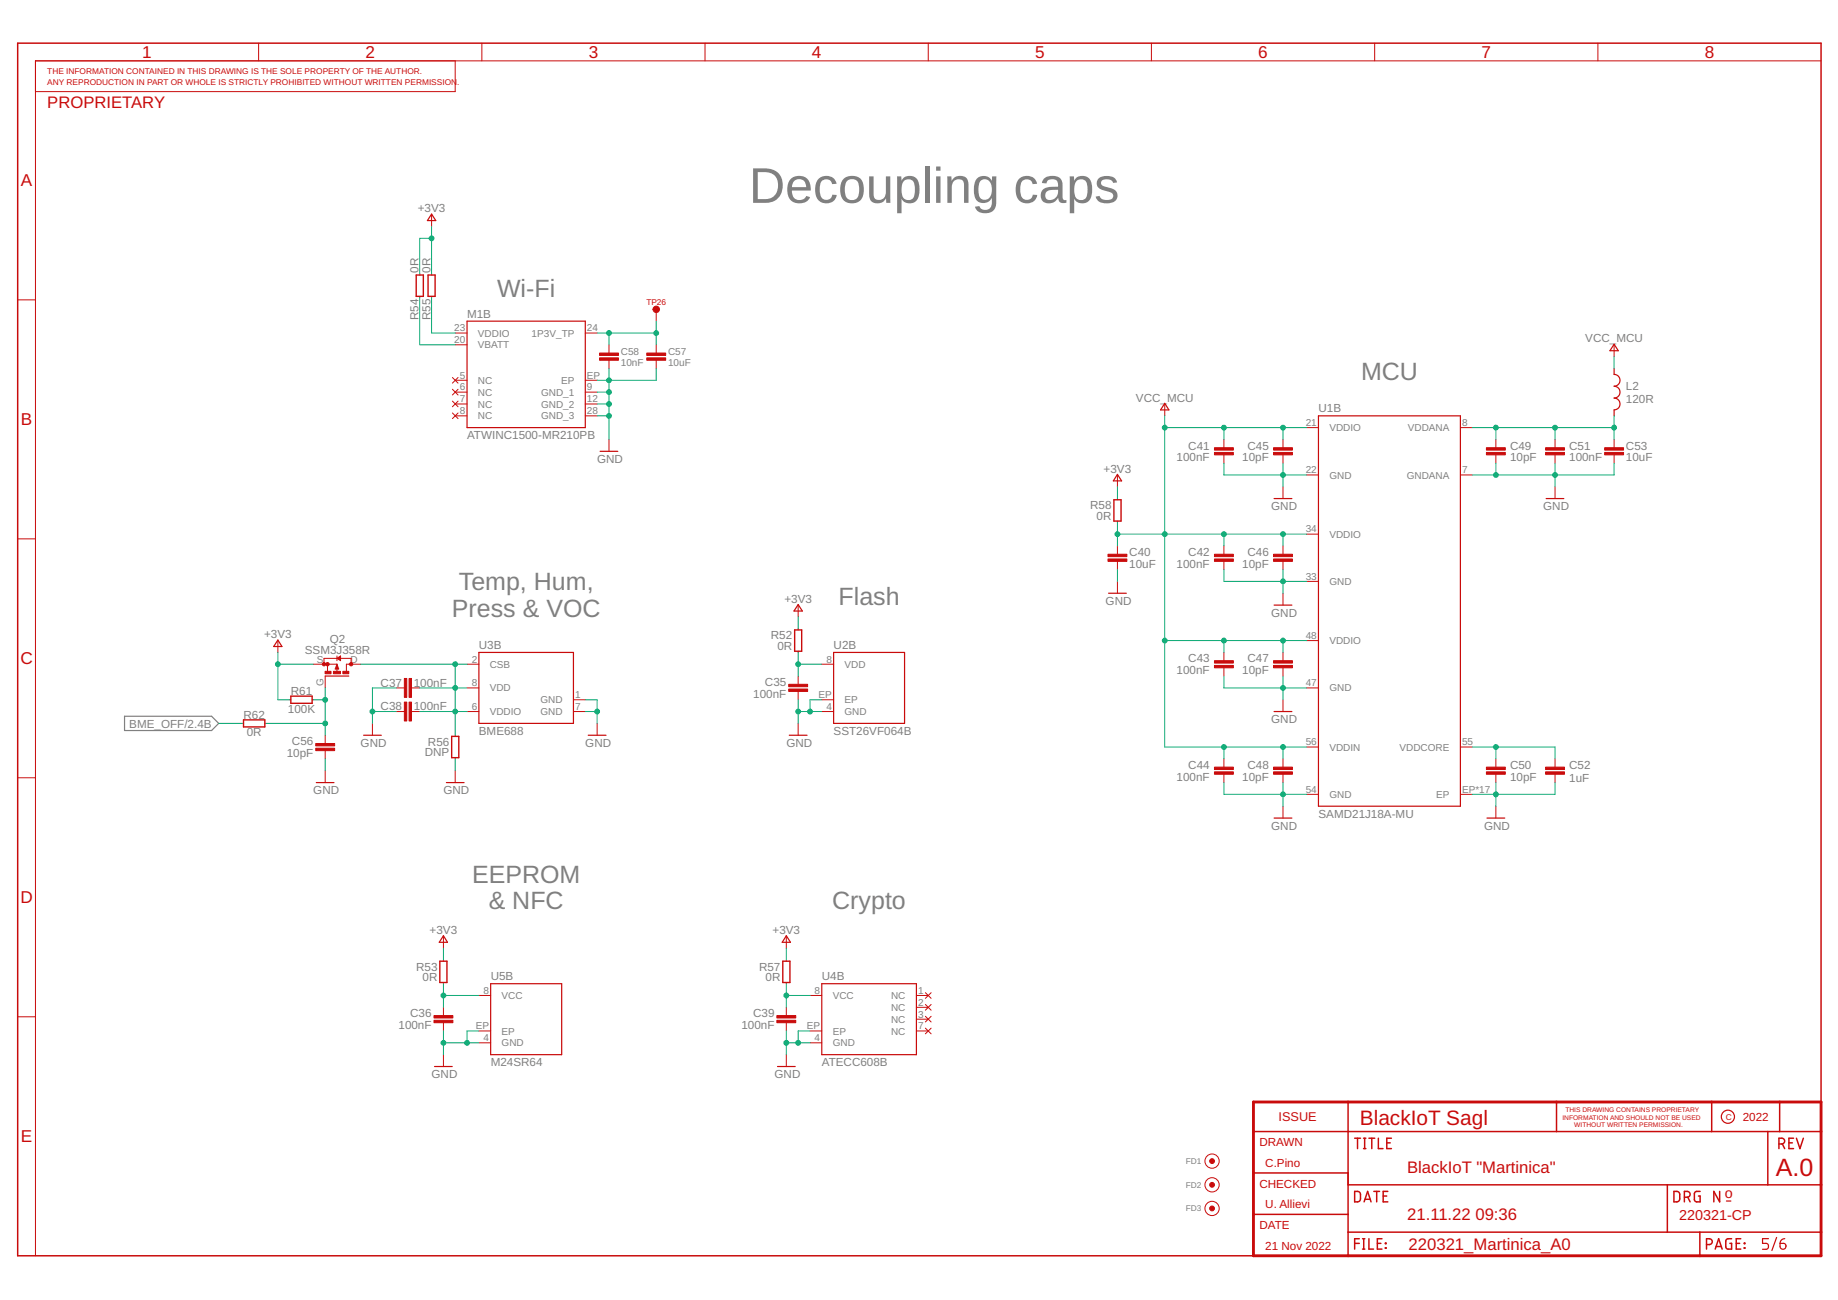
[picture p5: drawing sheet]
<svg xmlns="http://www.w3.org/2000/svg" width="420mm" height="297mm" viewBox="0 0 420 297" stroke-linecap="round" stroke-linejoin="round" font-family="sans-serif">
<path d="M28.5 163.7h19.9l1.6 1.6-1.6 1.6h-19.9z" fill="none" stroke="#808080" stroke-width=".28"/>
<g fill="none" stroke="#c90b0b" stroke-width=".28">
<path d="M98.7 48.9l.9 1.5h-1.9zM106.8 73.4h27v24.3h-27zM369 78.7l.9 1.4h-1.9zM266.3 92.2l.9 1.5h-1.9zM301.4 95h32.4v89.2h-32.4zM369 84.2v1.4a1.34 1.34 0 0 1 1.3 1.3 1.34 1.34 0 0 1-1.3 1.3 1.35 1.35 0 0 1 1.3 1.4 1.35 1.35 0 0 1-1.3 1.4 1.35 1.35 0 0 1 1.3 1.3 1.35 1.35 0 0 1-1.3 1.4v1.3M137.2 103.1h4M255.4 108.4l1 1.5h-1.9zM291.3 113.9h4M353.4 113.9h4.1M182.5 138.1l.9 1.5h-1.9zM253.4 135.6h4.1"/>
<path d="M291.3 138.3h4M63.5 146.2l1 1.5h-1.9zM74.3 154.5h5.4M77 152.2l.2 .5h-.3l.1-.4M77.3 150.4l.4-.2v.5zM109.5 149.1h21.6v16.2h-21.6zM190.6 149.1h16.2v16.2h-16.2zM72.3 178.8h4M83.1 168h4.1M102 178.8h4.1M134.5 168h4M180.4 168h4.1"/>
<path d="M291.3 162.6h4M291.3 186.9h4M339.9 186.9h4.1M101.4 213.8l.9 1.5h-1.9zM179.7 213.8l1 1.5h-1.9zM112.2 224.8h16.2v16.2h-16.2zM187.9 224.8h21.6v16.2h-21.6zM99.3 243.7h4.1M177.7 243.7h4.1M394.7 274.4h1M404.3 283h-1.4v1.1h.8a.69 .69 0 0 1 .6 .7 .69 .69 0 0 1-.6 .7h-.8M406.1 282.7l-1.1 3"/>
<path d="M406.9 284.1h.8a.68 .68 0 0 1 .6 .7 .68 .68 0 0 1-.7 .7 .68 .68 0 0 1-.7-.7zM408 283l-.8 .3-.3 .8"/>
<circle cx="395" cy="255.2" r="1.5"/>
</g>
<g fill="none" stroke="#c90b0b" stroke-width=".23">
<path d="M59.1 9.9v4M104.1 13.9v7h-96M110.2 9.9v4M161.2 9.9v4M212.2 9.9v4M263.2 9.9v4M314.2 9.9v4M365.3 9.9v4M416.3 13.9h-408.2v273M98.7 49v2.8M4 68.5h4.1M95.9 62.6v.2"/>
<path d="M95.9 67.7v.3M98.7 62.6v.2M98.7 67.7v.3M104.1 78.8h2.7M104.1 76.1h2.7M133.8 76.1h2.7M139.2 78.8v1.9M150 70.7v2.7M150 78.8v1.9M369 78.8v2.7M103.4 94.4l1.3 1.3M103.4 91.7l1.3 1.2"/>
<path d="M103.4 88.9l1.3 1.4M103.4 86.3l1.3 1.2M104.1 92.3h2.7M104.1 89.6h2.7M104.1 95h2.7M104.1 86.9h2.7M104.7 94.4l-1.3 1.3M104.7 91.7l-1.3 1.2M104.7 88.9l-1.3 1.4M104.7 86.3l-1.3 1.2M133.8 92.3h2.7M133.8 89.6h2.7"/>
<path d="M133.8 95h2.7M133.8 86.9h2.7M139.2 82.3v1.9M150 82.3v1.9M266.3 92.3v2.7M298.7 97.7h2.7M333.8 97.7h2.7M139.2 100.4v2.7M255.4 108.5v2.7M255.4 113.9v.3M255.4 119.1v.2M279.8 100.4v1.9"/>
<path d="M279.8 103.9v1.9M293.3 100.4v1.9M293.3 103.9v1.9M293.3 111.2v2.7M298.7 108.5h2.7M333.8 108.5h2.7M341.9 100.4v1.9M341.9 103.9v1.9M355.5 100.4v1.9M355.5 103.9v1.9M355.5 111.2v2.7M369 100.4v1.9"/>
<path d="M369 103.9v1.9M4 123.1h4.1M182.5 138.3v2.7M255.4 124.7v1.9M255.4 128.2v2M255.4 132.8v2.8M279.8 124.7v1.9M279.8 128.2v2M293.3 124.7v1.9M293.3 128.2v2M293.3 135.6v2.7M298.7 122h2.7"/>
<path d="M298.7 132.8h2.7M63.5 146.4v2.7M66.2 159.9h.3M71.4 159.9h.2M71.6 151.8h5.4M74.1 151.8v-1.4h6.2v1.4M74.3 154.5v2.7M74.9 151.8v1.6M77 151.8l.4 1.1h-.8zM77 149.9v1.1M77 151.8v1.6M77 150.4l.9-.5v1.1z"/>
<path d="M82.4 151.8h-3.2v1.6M90.6 157.2h1.8M94.1 157.2h1.8M106.8 157.2h2.7M106.8 151.8h2.7M131.1 159.9h2.7M182.5 143.7v.2M182.5 148.8v.3M182.5 154.5v1.9M182.5 158v1.9M187.9 159.9h2.7M187.9 151.8h2.7"/>
<path d="M279.8 149.1v1.9M279.8 152.6v1.9M293.3 149.1v1.9M293.3 152.6v1.9M293.3 159.9v2.7M298.7 146.4h2.7M298.7 157.2h2.7M4 177.7h4.1M55.4 165.3h.3M60.5 165.3h.3M74.3 168v1.9M74.3 171.5v1.9"/>
<path d="M74.3 176.1v2.7M85.1 165.3v2.7M90.6 162.6h1.8M94.1 162.6h1.8M104.1 168v.3M104.1 173.1v.3M104.1 176.1v2.7M106.8 162.6h2.7M131.1 162.6h2.7M136.5 165.3v2.7M182.5 165.3v2.7M187.9 162.6h2.7"/>
<path d="M279.8 173.4v1.9M279.8 176.9v1.9M293.3 173.4v1.9M293.3 176.9v1.9M298.7 170.7h2.7M333.8 170.7h2.7M341.9 173.4v1.9M341.9 176.9v1.9M355.5 173.4v1.9M355.5 176.9v1.9M293.3 184.2v2.7M298.7 181.5h2.7"/>
<path d="M333.8 181.5h2.7M341.9 184.2v2.7M101.4 214v2.7M101.4 219.4v.2M179.7 214v2.7M179.7 219.4v.2M4 232.3h4.1M101.4 224.5v.3M101.4 230.2v1.9M101.4 233.7v1.9M109.5 238.3h2.7M109.5 227.5h2.7"/>
<path d="M109.5 235.6h2.7M179.7 224.5v.3M179.7 230.2v1.9M179.7 233.7v1.9M185.2 238.3h2.7M185.2 227.5h2.7M185.2 235.6h2.7M209.5 227.5h2.7M209.5 235.6h2.7M209.5 232.9h2.7M209.5 230.2h2.7M211.5 232.2l1.4 1.3"/>
<path d="M211.5 229.5l1.4 1.3M211.5 226.8l1.4 1.3M211.5 234.9l1.4 1.3M212.9 232.2l-1.4 1.3M212.9 229.5l-1.4 1.3M212.9 226.8l-1.4 1.3M212.9 234.9l-1.4 1.3M101.4 241v2.7M179.7 241v2.7M416.3 265.3v21.6h-101.4"/>
<circle cx="277.1" cy="265.3" r="1.63"/>
<circle cx="277.1" cy="276.1" r="1.63"/>
<circle cx="277.1" cy="270.7" r="1.63"/>
</g>
<g fill="#c90b0b" stroke="#c90b0b" stroke-width=".23">
<path d="M353.3 176.4h4.3v.5h-4.3z"/>
<path d="M353.3 175.3h4.3v.5h-4.3z"/>
<path d="M277.6 103.4h4.3v.5h-4.3z"/>
<path d="M277.6 102.3h4.3v.5h-4.3z"/>
<path d="M277.6 127.7h4.3v.6h-4.3z"/>
<path d="M277.6 126.6h4.3v.6h-4.3z"/>
<path d="M353.3 103.4h4.3v.5h-4.3z"/>
<path d="M353.3 102.3h4.3v.5h-4.3z"/>
<path d="M277.6 152h4.3v.6h-4.3z"/>
<path d="M277.6 151h4.3v.5h-4.3z"/>
<path d="M339.8 103.4h4.3v.5h-4.3z"/>
<path d="M339.8 102.3h4.3v.5h-4.3z"/>
<path d="M339.8 176.4h4.3v.5h-4.3z"/>
<path d="M339.8 175.3h4.3v.5h-4.3z"/>
<path d="M291.1 103.4h4.3v.5h-4.3z"/>
<path d="M291.1 102.3h4.3v.5h-4.3z"/>
<path d="M291.1 127.7h4.3v.6h-4.3z"/>
<path d="M291.1 126.6h4.3v.6h-4.3z"/>
<path d="M291.1 152h4.3v.6h-4.3z"/>
<path d="M291.1 151h4.3v.5h-4.3z"/>
<path d="M366.8 103.4h4.3v.5h-4.3z"/>
<path d="M366.8 102.3h4.3v.5h-4.3z"/>
<path d="M277.6 176.4h4.3v.5h-4.3z"/>
<path d="M277.6 175.3h4.3v.5h-4.3z"/>
<path d="M291.1 176.4h4.3v.5h-4.3z"/>
<path d="M291.1 175.3h4.3v.5h-4.3z"/>
<path d="M180.3 157.4h4.3v.6h-4.3z"/>
<path d="M180.3 156.4h4.3v.5h-4.3z"/>
<path d="M93.5 155h.6v4.3h-.6z"/>
<path d="M92.4 155h.6v4.3h-.6z"/>
<path d="M93.5 160.4h.6v4.3h-.6z"/>
<path d="M92.4 160.4h.6v4.3h-.6z"/>
<path d="M99.2 233.1h4.3v.6h-4.3z"/>
<path d="M99.2 232.1h4.3v.5h-4.3z"/>
<path d="M253.3 127.7h4.3v.6h-4.3z"/>
<path d="M253.3 126.6h4.3v.6h-4.3z"/>
<path d="M177.6 233.1h4.3v.6h-4.3z"/>
<path d="M177.6 232.1h4.3v.5h-4.3z"/>
<path d="M78.4 153.4h1.3v.5h-1.3z"/>
<path d="M74.3 153.4h1.4v.5h-1.4z"/>
<path d="M76.2 153.4h1.6v.5h-1.6z"/>
<path d="M72.2 171h4.3v.5h-4.3z"/>
<path d="M72.2 169.9h4.3v.5h-4.3z"/>
<path d="M147.8 81.8h4.4v.5h-4.4z"/>
<path d="M147.8 80.7h4.4v.5h-4.4z"/>
<path d="M137.1 81.8h4.3v.5h-4.3z"/>
<path d="M137.1 80.7h4.3v.5h-4.3z"/>
</g>
<g fill="none" stroke="#c90b0b" stroke-width=".34">
<path d="M4 9.9h412.3v277h-412.3zM286.5 258.6h129.8M308.2 251.8v35.1M355.8 251.8v6.8M391.3 251.8v6.8M404.1 258.6v12.1M406.8 251.8v6.8M286.5 268h21.7M286.5 277.5h21.7M308.2 270.7h108.1M309.7 272.2a1.18 1.18 0 0 1 1.2 .3l.1 .4-.1 1.4a1.18 1.18 0 0 1-1.2 .3zM309.7 260.1h1.3"/>
<path d="M310.3 260.1v2.3M311.7 260.1h.5M311.7 262.4h.5M311.8 274.6l.8-2.4 .8 2.4M312 260.1v2.3M312 274h1.2M312.9 260.1h1.4M313.6 260.1v2.3M314 272.2h1.4M314.7 272.2v2.4M315.1 260.1v2.3h1M316.2 273.3h.8"/>
<path d="M317 261.1h.8M317.2 272.2h-1v2.4h1M318.1 260.1h-1.1v2.3h1.1M381.1 270.7v10.8M382.7 272.2a1.18 1.18 0 0 1 1.2 .3l.1 .4-.1 1.4a1.18 1.18 0 0 1-1.2 .3zM385 273.6h.7a.67 .67 0 0 0 .7-.7 .67 .67 0 0 0-.7-.7h-.7v2.4M385.8 273.6l.6 1M388.6 272.2l-1 .1-.2 .3-.1 1.5 .2 .4 1.1 .1v-1.3h-.3M393.1 272.2v2.4l-1.3-2.4v2.4M406.7 261.4h.6a.66 .66 0 0 0 .7-.7 .66 .66 0 0 0-.7-.6h-.6v2.3M407.4 261.4l.6 1M408.9 261.1h.8"/>
<path d="M410 260.1h-1.1v2.3h1.1M410.7 260.1l.8 2.3 .7-2.3M308.2 281.5h108.1M309.7 284.1h1M310.7 283h-1v2.4M311.5 283h.5M311.5 285.4h.5M311.7 283v2.4M312.9 283v2.4h1.1M314.9 284.1h.8M315.9 283h-1v2.4h1M316.7 284l.1 .2z"/>
<path d="M316.7 285.1l.1 .1zM388.6 281.5v5.4M390.1 284.4a1.16 1.16 0 0 0 1.2-.3l.1-.4-.1-.4a1.16 1.16 0 0 0-1.2-.3v2.4M392.1 285.4l.8-2.4 .8 2.4M392.3 284.8h1.2M395.8 283l-1 .1-.3 .3v1.5l.2 .4 1.1 .1v-1.3h-.4M396.9 284.1h.8M397.9 283h-1v2.4h1M398.7 285.1l.2 .1zM398.7 284l.2 .2z"/>
</g>
<path d="M286.5 251.8h129.8v35.1h-129.8z" fill="none" stroke="#c90b0b" stroke-width=".66"/>
<path d="M95.1 62.8h1.7v4.9h-1.7zM97.9 62.8h1.6v4.9h-1.6zM254.6 114.2h1.7v4.9h-1.7zM66.5 159.1h4.9v1.6h-4.9zM181.7 143.9h1.6v4.9h-1.6zM55.7 164.5h4.8v1.6h-4.8zM103.3 168.3h1.6v4.8h-1.6zM100.5 219.6h1.7v4.9h-1.7zM178.9 219.6h1.7v4.9h-1.7z" fill="none" stroke="#c90b0b" stroke-width=".32"/>
<g fill="#c90b0b" stroke="#c90b0b" stroke-width=".23">
<path d="M149.6 70.1a.74 .74 0 0 1 1.1 .3 .74 .74 0 0 1-.5 1 .74 .74 0 0 1-.9-.7h.8h-.8z" fill-rule="evenodd"/>
<circle cx="277.1" cy="270.7" r=".55"/>
<circle cx="277.1" cy="265.3" r=".55"/>
<circle cx="277.1" cy="276.1" r=".55"/>
<circle cx="74.1" cy="151.8" r=".38"/>
<circle cx="74.9" cy="151.8" r=".38"/>
<circle cx="80.3" cy="151.8" r=".38"/>
</g>
<g fill="none" stroke="#0dab76" stroke-width=".23">
<path d="M98.7 54.5h-2.8v8.1M98.7 51.8v10.8M95.9 68v10.8h8.2M98.7 68v8.1h5.4M136.5 76.1h13.5M139.2 76.1v2.7M150 73.4v5.4M136.5 89.6h2.7M136.5 92.3h2.7M136.5 95h2.7M139.2 84.2v16.2M150 84.2v2.7h-13.5"/>
<path d="M266.3 95v75.7h32.4M266.3 97.7h32.4M279.8 97.7v2.7M293.3 97.7v2.7M336.5 97.7h32.5M341.9 97.7v2.7M355.5 97.7v2.7M369 81.5v2.7M369 95v5.4M255.4 111.2v2.7M255.4 119.3v5.4M279.8 105.8v2.7h18.9"/>
<path d="M293.3 105.8v5.4M341.9 105.8v2.7M355.5 105.8v5.4M369 105.8v2.7h-32.5M255.4 130.2v2.6M255.4 122h43.3M279.8 122v2.7M279.8 130.2v2.6h18.9M293.3 122v2.7M293.3 130.2v5.4M63.5 149.1v10.8h2.7M63.5 151.8h8.1"/>
<path d="M71.6 159.9h2.7M74.3 157.2v10.8M82.4 151.8h24.4M90.6 157.2h-5.5v8.1M95.9 157.2h10.9M104.1 151.8v16.2M133.8 159.9h2.7v5.4M182.5 141v2.7M182.5 149.1v5.4M182.5 159.9v5.4M182.5 151.8h5.4M187.9 159.9h-2.7v2.7"/>
<path d="M266.3 146.4h32.4M279.8 146.4v2.7M279.8 154.5v2.7h18.9M293.3 146.4v2.7M293.3 154.5v5.4M50 165.3h5.4M60.8 165.3h13.5M74.3 173.4v2.7M85.1 162.6h5.5M95.9 162.6h10.9M104.1 173.4v2.7M133.8 162.6h2.7"/>
<path d="M182.5 162.6h5.4M279.8 178.8v2.7h18.9M279.8 170.7v2.7M293.3 170.7v2.7M293.3 178.8v5.4M336.5 170.7h19v2.7M341.9 170.7v2.7M341.9 178.8v5.4M355.5 178.8v2.7h-19M101.4 216.7v2.7M179.7 216.7v2.7M101.4 224.8v5.4"/>
<path d="M101.4 235.6v5.4M101.4 238.3h8.1M101.4 227.5h8.1M109.5 235.6h-2.7v2.7M179.7 238.3h5.5M179.7 224.8v5.4M179.7 235.6v5.4M179.7 227.5h5.5M185.2 235.6h-2.7v2.7"/>
</g>
<g fill="#0dab76" stroke="#0dab76" stroke-width=".23">
<circle cx="293.3" cy="181.5" r=".55"/>
<circle cx="341.9" cy="181.5" r=".55"/>
<circle cx="293.3" cy="108.5" r=".55"/>
<circle cx="293.3" cy="132.8" r=".55"/>
<circle cx="293.3" cy="157.2" r=".55"/>
<circle cx="355.5" cy="108.5" r=".55"/>
<circle cx="341.9" cy="108.5" r=".55"/>
<circle cx="182.5" cy="162.6" r=".55"/>
<circle cx="185.2" cy="162.6" r=".55"/>
<circle cx="85.1" cy="162.6" r=".55"/>
<circle cx="136.5" cy="162.6" r=".55"/>
<circle cx="101.4" cy="238.3" r=".55"/>
<circle cx="106.8" cy="238.3" r=".55"/>
<circle cx="179.7" cy="238.3" r=".55"/>
<circle cx="182.5" cy="238.3" r=".55"/>
<circle cx="139.2" cy="89.6" r=".55"/>
<circle cx="139.2" cy="92.3" r=".55"/>
<circle cx="139.2" cy="95" r=".55"/>
<circle cx="139.2" cy="86.9" r=".55"/>
<circle cx="341.9" cy="170.7" r=".55"/>
<circle cx="341.9" cy="97.7" r=".55"/>
<circle cx="355.5" cy="97.7" r=".55"/>
<circle cx="369" cy="97.7" r=".55"/>
<circle cx="293.3" cy="97.7" r=".55"/>
<circle cx="279.8" cy="97.7" r=".55"/>
<circle cx="293.3" cy="122" r=".55"/>
<circle cx="279.8" cy="122" r=".55"/>
<circle cx="266.3" cy="97.7" r=".55"/>
<circle cx="293.3" cy="146.4" r=".55"/>
<circle cx="279.8" cy="146.4" r=".55"/>
<circle cx="266.3" cy="122" r=".55"/>
<circle cx="293.3" cy="170.7" r=".55"/>
<circle cx="279.8" cy="170.7" r=".55"/>
<circle cx="266.3" cy="146.4" r=".55"/>
<circle cx="255.4" cy="122" r=".55"/>
<circle cx="98.7" cy="54.5" r=".55"/>
<circle cx="63.5" cy="151.8" r=".55"/>
<circle cx="179.7" cy="227.5" r=".55"/>
<circle cx="101.4" cy="227.5" r=".55"/>
<circle cx="182.5" cy="151.8" r=".55"/>
<circle cx="104.1" cy="157.2" r=".55"/>
<circle cx="104.1" cy="162.6" r=".55"/>
<circle cx="104.1" cy="151.8" r=".55"/>
<circle cx="74.3" cy="159.9" r=".55"/>
<circle cx="74.3" cy="165.3" r=".55"/>
<circle cx="139.2" cy="76.1" r=".55"/>
<circle cx="150" cy="76.1" r=".55"/>
</g>
<text font-size="11.5" fill="#808080" x="171.2" y="46.3">Decoupling caps</text>
<g font-size="5.7" fill="#808080">
<text x="113.6" y="68">Wi-Fi</text>
<text x="311.1" y="86.9">MCU</text>
<text x="104.9" y="134.9">Temp, Hum,</text>
<text x="103.3" y="141">Press &amp; VOC</text>
<text x="191.7" y="138.3">Flash</text>
<text x="107.9" y="201.7">EEPROM</text>
<text x="111.7" y="207.7">&amp; NFC</text>
<text x="190.3" y="207.7">Crypto</text>
</g>
<text font-size="5.7" fill="#c90b0b" x="405.9" y="268.7">A.0</text>
<text font-size="4.8" fill="#c90b0b" x="310.9" y="257">BlackIoT Sagl</text>
<g font-size="3.9" fill="#c90b0b">
<text x="32.5" y="13.3">1</text>
<text x="83.6" y="13.3">2</text>
<text x="134.6" y="13.3">3</text>
<text x="185.6" y="13.3">4</text>
<text x="236.6" y="13.3">5</text>
<text x="287.6" y="13.3">6</text>
<text x="338.7" y="13.3">7</text>
<text x="389.7" y="13.3">8</text>
<text x="4.8" y="42.6">A</text>
<text x="4.8" y="97.2">B</text>
<text x="4.7" y="151.8">C</text>
<text x="4.7" y="206.4">D</text>
<text x="4.8" y="261">E</text>
</g>
<g font-size="3.8" fill="#c90b0b">
<text x="10.8" y="24.7">PROPRIETARY</text>
<text x="321.7" y="268">BlackIoT &quot;Martinica&quot;</text>
<text x="321.7" y="278.8">21.11.22</text>
<text x="337.3" y="278.8">09:36</text>
<text x="322" y="285.6">220321_Martinica_A0</text>
</g>
<g font-size="3.3" fill="#c90b0b">
<text x="394.3" y="273.8">o</text>
<text x="383.8" y="278.8">220321-CP</text>
</g>
<text font-size="2.9" fill="#c90b0b" x="292.3" y="256.2">ISSUE</text>
<g font-size="2.7" fill="#808080">
<text x="95.5" y="48.5">+3V3</text>
<text x="95.7" y="62.3" transform="rotate(-90 95.7 62.3)">0R</text>
<text x="98.4" y="62.3" transform="rotate(-90 98.4 62.3)">0R</text>
<text x="95.7" y="73.1" transform="rotate(-90 95.7 73.1)">R54</text>
<text x="98.4" y="73.1" transform="rotate(-90 98.4 73.1)">R55</text>
<text x="106.8" y="72.6">M1B</text>
<text x="362.4" y="78.2">VCC_MCU</text>
<text x="371.7" y="89.1">L2</text>
<text x="259.7" y="91.8">VCC_MCU</text>
<text x="301.4" y="94.2">U1B</text>
<text x="371.7" y="92">120R</text>
<text x="106.8" y="100.4">ATWINC1500-MR210PB</text>
<text x="136.5" y="105.8">GND</text>
<text x="252.3" y="108">+3V3</text>
<text x="269" y="105.4">100nF</text>
<text x="271.6" y="102.7">C41</text>
<text x="284" y="105.4">10pF</text>
<text x="285.2" y="102.7">C45</text>
<text x="345.2" y="105.4">10pF</text>
<text x="345.2" y="102.7">C49</text>
<text x="358.7" y="105.4">100nF</text>
<text x="358.7" y="102.7">C51</text>
<text x="371.7" y="105.4">10uF</text>
<text x="371.7" y="102.7">C53</text>
<text x="249.2" y="116.4">R58</text>
<text x="250.7" y="118.8">0R</text>
<text x="290.6" y="116.6">GND</text>
<text x="352.8" y="116.6">GND</text>
<text x="258.1" y="129.7">10uF</text>
<text x="258.1" y="127">C40</text>
<text x="269" y="129.7">100nF</text>
<text x="271.6" y="127">C42</text>
<text x="284" y="129.7">10pF</text>
<text x="285.2" y="127">C46</text>
<text x="179.3" y="137.7">+3V3</text>
<text x="252.7" y="138.3">GND</text>
<text x="290.6" y="141">GND</text>
<text x="60.4" y="145.8">+3V3</text>
<text x="69.7" y="149.3">SSM3J358R</text>
<text x="75.4" y="146.9">Q2</text>
<text x="109.5" y="148.3">U3B</text>
<text x="176.2" y="146.1">R52</text>
<text x="177.7" y="148.5">0R</text>
<text x="190.6" y="148.3">U2B</text>
<text x="269" y="154.1">100nF</text>
<text x="271.6" y="151.4">C43</text>
<text x="284" y="154.1">10pF</text>
<text x="285.2" y="151.4">C47</text>
<text x="66.5" y="158.8">R61</text>
<text x="87" y="156.9">C37</text>
<text x="94.6" y="156.9">100nF</text>
<text x="172.2" y="159.5">100nF</text>
<text x="174.9" y="156.8">C35</text>
<text x="29.6" y="166.2">BME_OFF/2.4B</text>
<text x="55.7" y="164.2">R62</text>
<text x="65.8" y="162.9">100K</text>
<text x="87" y="162.3">C38</text>
<text x="94.6" y="162.3">100nF</text>
<text x="109.5" y="168">BME688</text>
<text x="190.6" y="168">SST26VF064B</text>
<text x="290.6" y="165.3">GND</text>
<text x="56.4" y="168.3">0R</text>
<text x="65.5" y="173">10pF</text>
<text x="66.7" y="170.3">C56</text>
<text x="82.4" y="170.7">GND</text>
<text x="97.1" y="172.9">DNP</text>
<text x="97.8" y="170.4">R56</text>
<text x="133.8" y="170.7">GND</text>
<text x="179.8" y="170.7">GND</text>
<text x="269" y="178.4">100nF</text>
<text x="271.6" y="175.7">C44</text>
<text x="284" y="178.4">10pF</text>
<text x="285.2" y="175.7">C48</text>
<text x="345.2" y="178.4">10pF</text>
<text x="345.2" y="175.7">C50</text>
<text x="358.7" y="178.7">1uF</text>
<text x="358.7" y="175.7">C52</text>
<text x="71.6" y="181.5">GND</text>
<text x="101.4" y="181.5">GND</text>
<text x="290.6" y="189.6">GND</text>
<text x="301.4" y="186.9">SAMD21J18A-MU</text>
<text x="339.2" y="189.6">GND</text>
<text x="98.2" y="213.4">+3V3</text>
<text x="176.6" y="213.4">+3V3</text>
<text x="95.1" y="221.8">R53</text>
<text x="173.5" y="221.8">R57</text>
<text x="96.6" y="224.2">0R</text>
<text x="112.2" y="223.9">U5B</text>
<text x="175" y="224.2">0R</text>
<text x="187.9" y="223.9">U4B</text>
<text x="93.8" y="232.5">C36</text>
<text x="172.2" y="232.5">C39</text>
<text x="91.1" y="235.2">100nF</text>
<text x="169.5" y="235.2">100nF</text>
<text x="112.2" y="243.7">M24SR64</text>
<text x="187.9" y="243.7">ATECC608B</text>
<text x="98.7" y="246.4">GND</text>
<text x="177.1" y="246.4">GND</text>
</g>
<g font-size="2.7" fill="#c90b0b">
<text x="398.4" y="256.2">2022</text>
<text x="287.9" y="261.9">DRAWN</text>
<text x="289.2" y="266.7">C.Pino</text>
<text x="287.9" y="271.4">CHECKED</text>
<text x="287.9" y="280.9">DATE</text>
<text x="289.2" y="276.1">U. Allievi</text>
<text x="289.2" y="285.6">21 Nov 2022</text>
</g>
<g font-size="2.3" fill="#808080">
<text x="103.8" y="75.7">23</text>
<text x="109.3" y="76.9">VDDIO</text>
<text x="121.5" y="76.9">1P3V_TP</text>
<text x="134.2" y="75.7">24</text>
<text x="103.8" y="78.4">20</text>
<text x="109.3" y="79.6">VBATT</text>
<text x="141.9" y="83.5">10nF</text>
<text x="141.9" y="81.1">C58</text>
<text x="152.7" y="83.5">10uF</text>
<text x="152.7" y="81.1">C57</text>
<text x="105.1" y="89.2">6</text>
<text x="105.1" y="86.5">5</text>
<text x="109.3" y="87.7">NC</text>
<text x="128.3" y="87.7">EP</text>
<text x="134.2" y="89.2">9</text>
<text x="134.2" y="86.5">EP</text>
<text x="105.1" y="94.6">8</text>
<text x="105.1" y="91.9">7</text>
<text x="109.3" y="95.8">NC</text>
<text x="109.3" y="93.1">NC</text>
<text x="109.3" y="90.4">NC</text>
<text x="123.7" y="93.1">GND_2</text>
<text x="123.7" y="90.4">GND_1</text>
<text x="123.7" y="95.8">GND_3</text>
<text x="134.2" y="91.9">12</text>
<text x="134.2" y="94.6">28</text>
<text x="298.5" y="97.3">21</text>
<text x="303.9" y="98.5">VDDIO</text>
<text x="321.8" y="98.5">VDDANA</text>
<text x="334.2" y="97.3">8</text>
<text x="298.5" y="108.1">22</text>
<text x="303.9" y="109.3">GND</text>
<text x="321.6" y="109.3">GNDANA</text>
<text x="334.2" y="108.1">7</text>
<text x="298.5" y="121.7">34</text>
<text x="303.9" y="122.9">VDDIO</text>
<text x="298.5" y="132.5">33</text>
<text x="303.9" y="133.7">GND</text>
<text x="298.5" y="146">48</text>
<text x="303.9" y="147.2">VDDIO</text>
<text x="72.4" y="151.4">S</text>
<text x="80.1" y="151.4">D</text>
<text x="107.8" y="151.4">2</text>
<text x="112" y="152.6">CSB</text>
<text x="188.9" y="151.4">8</text>
<text x="193.1" y="152.6">VDD</text>
<text x="73.9" y="156.6" transform="rotate(-90 73.9 156.6)">G</text>
<text x="107.8" y="156.8">8</text>
<text x="112" y="158">VDD</text>
<text x="123.5" y="160.7">GND</text>
<text x="131.5" y="159.5">1</text>
<text x="187.1" y="159.5">EP</text>
<text x="193.1" y="160.7">EP</text>
<text x="298.5" y="156.8">47</text>
<text x="303.9" y="158">GND</text>
<text x="107.8" y="162.2">6</text>
<text x="112" y="163.4">VDDIO</text>
<text x="123.5" y="163.4">GND</text>
<text x="131.5" y="162.2">7</text>
<text x="188.9" y="162.2">4</text>
<text x="193.1" y="163.4">GND</text>
<text x="298.5" y="170.3">56</text>
<text x="303.9" y="171.5">VDDIN</text>
<text x="319.9" y="171.5">VDDCORE</text>
<text x="334.2" y="170.3">55</text>
<text x="298.5" y="181.1">54</text>
<text x="303.9" y="182.3">GND</text>
<text x="328.3" y="182.3">EP</text>
<text x="334.2" y="181.1">EP*17</text>
<text x="110.5" y="227.1">8</text>
<text x="186.2" y="227.1">8</text>
<text x="209.9" y="227.1">1</text>
<text x="114.7" y="228.3">VCC</text>
<text x="190.4" y="228.3">VCC</text>
<text x="203.7" y="233.7">NC</text>
<text x="203.7" y="231">NC</text>
<text x="203.7" y="228.3">NC</text>
<text x="209.9" y="232.5">3</text>
<text x="209.9" y="229.8">2</text>
<text x="108.7" y="235.2">EP</text>
<text x="110.5" y="237.9">4</text>
<text x="114.7" y="239.1">GND</text>
<text x="114.7" y="236.4">EP</text>
<text x="184.4" y="235.2">EP</text>
<text x="186.2" y="237.9">4</text>
<text x="190.4" y="239.1">GND</text>
<text x="190.4" y="236.4">EP</text>
<text x="203.7" y="236.4">NC</text>
<text x="209.9" y="235.2">7</text>
</g>
<g font-size="1.9" fill="#c90b0b">
<text x="10.8" y="16.9">THE INFORMATION CONTAINED IN THIS DRAWING IS THE SOLE PROPERTY OF THE AUTHOR.</text>
<text x="10.8" y="19.3">ANY REPRODUCTION IN PART OR WHOLE IS STRICTLY PROHIBITED WITHOUT WRITTEN PERMISSION</text>
<text x="104.5" y="19.3">.</text>
<text x="147.8" y="69.8">TP26</text>
<text x="394.5" y="255.8">C</text>
</g>
<g font-size="1.9" fill="#808080">
<text x="271" y="266">FD1</text>
<text x="271" y="271.4">FD2</text>
<text x="271" y="276.8">FD3</text>
</g>
<g font-size="1.5" fill="#c90b0b">
<text x="357.2" y="255.8">INFORMATION AND SHOULD NOT BE USED</text>
<text x="357.8" y="254.2">THIS DRAWING CONTAINS PROPRIETARY</text>
<text x="359.9" y="257.5">WITHOUT WRITTEN PERMISSION.</text>
</g>
</svg>
